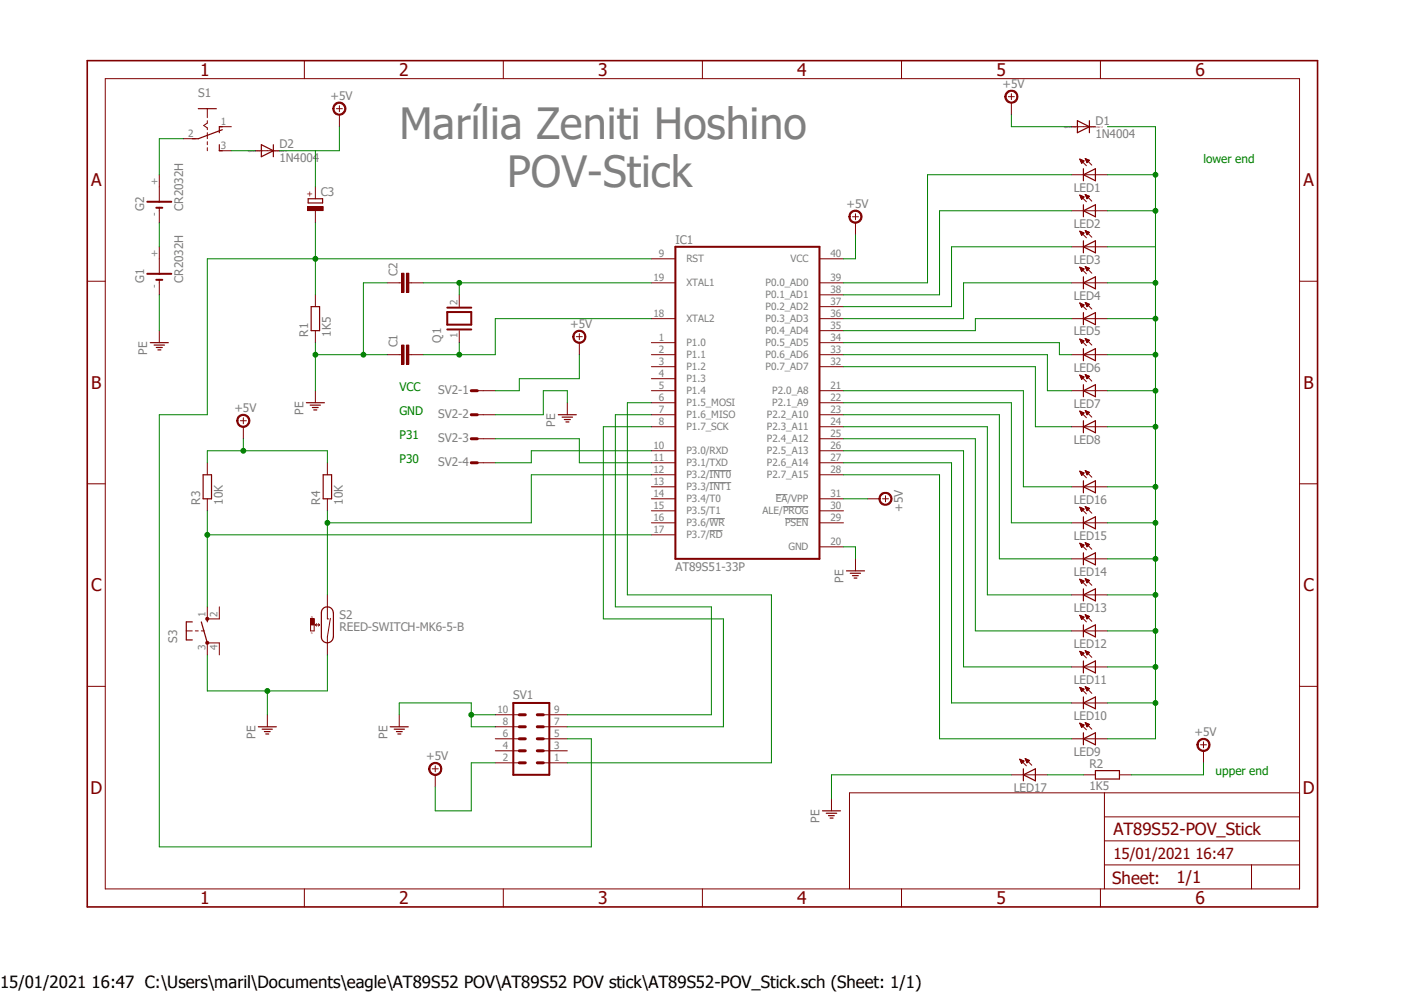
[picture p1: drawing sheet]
<svg xmlns="http://www.w3.org/2000/svg" width="297mm" height="210mm" viewBox="0 0 297 210" stroke-linecap="round" stroke-linejoin="round" font-family="sans-serif">
<path d="M17.9 12.5l261.2 179.9M279.1 12.5l-261.2 179.9" fill="none" stroke="#fff" stroke-width=".21"/>
<path d="M150.1 99.5h4.6M150.1 109.7h3.2M150.1 102.1h4.6M150.1 112.2h2.8M164.1 104.6h2.5M165.7 107.1h5.3M166.1 109.7h4.9" fill="none" stroke="#808080" stroke-width=".21"/>
<g fill="none" stroke="#800000" stroke-width=".21">
<path d="M22.3 16.6h252.6v171.4h-252.6zM64.4 12.8v3.8M106.5 12.8v3.8M148.6 12.8v3.8M190.7 12.8v3.8M232.8 12.8v3.8M226.7 37h7.6M228.4 33.7l1.4 1.4M228.4 33.7l.9 .3M228.4 33.7l.4 .8 .5-.5M228.5 33.7h.1M228.5 33.9h.4"/>
<path d="M228.5 33.8h.2M228.6 34h.6M228.6 34h.7M228.6 34.1h.6M228.7 34.2h.5M228.7 34.3h.4M228.8 34.4h.2M228.8 34.5h.1M229.6 33.5l1.4 1.4M229.6 33.5l.9 .4-.5 .5zM229.6 33.6h.1M229.7 33.7h.3"/>
<path d="M229.7 33.8h.5M229.7 33.9h.7M229.8 34h.6M229.8 34.1h.5M229.8 34h.5M229.9 34.2h.3M229.9 34.3h.2M230 34.4h.1M18.5 59.5h3.8M137.8 59.8h5.1M137.8 54.7h5.1M173.4 59.8h5"/>
<path d="M173.4 54.7h5M226.7 59.8h7.6M226.7 44.6h7.6M226.7 52.2h7.6M228.4 41.3l1.4 1.4M228.4 41.3l.9 .4M228.4 41.3l.4 .9 .5-.5M228.4 48.9l1.4 1.4M228.4 48.9l.9 .4-.5 .5M228.4 48.9l.4 .9M228.4 56.5l1.4 1.4M228.4 56.5h.1"/>
<path d="M228.4 56.5l.9 .4-.5 .5zM228.5 41.3h.1M228.5 49h.1M228.5 56.6h.2M228.5 41.4h.3M228.5 49.1h.4M228.5 56.7h.4M228.6 41.5h.4M228.6 49.1h.5M228.6 56.8h.5M228.6 41.7h.7M228.6 41.6h.6"/>
<path d="M228.6 49.2h.6M228.6 56.9h.7M228.6 41.8h.6M228.6 49.3h.7M228.6 56.9h.6M228.7 41.9h.4M228.7 49.4h.5M228.7 57.1h.5M228.7 42h.3M228.7 49.6h.3M228.7 49.5h.4M228.7 57.1h.4"/>
<path d="M228.8 42h.1M228.8 49.7h.1M228.8 57.2h.2M228.8 42.1h.1M228.8 57.3h.1M229.6 41.1l1.4 1.4M229.6 41.1l.9 .4-.5 .5zM229.6 41.1h.1M229.6 48.8l1.4 1.4M229.6 48.8l.9 .3M229.6 48.8l.4 .9 .5-.6M229.6 56.4l1.4 1.4"/>
<path d="M229.6 56.4l.9 .4M229.6 56.4l.4 .9 .5-.5M229.6 41.2h.2M229.6 48.8h.1M229.6 56.4h.1M229.7 41.3h.3M229.7 49h.4M229.7 48.9h.2M229.7 56.5h.2M229.7 41.4h.5M229.7 49.1h.6M229.7 56.6h.4"/>
<path d="M229.7 41.5h.7M229.7 49.1h.8M229.7 56.8h.8M229.7 56.7h.6M229.8 41.6h.6M229.8 49.2h.6M229.8 56.9h.6M229.8 41.7h.5M229.8 49.3h.5M229.8 56.9h.5M229.9 41.8h.3M229.9 49.4h.3"/>
<path d="M229.9 57.1h.3M229.9 42h.1M229.9 41.9h.2M229.9 49.5h.2M229.9 57.1h.2M230 49.6h.1M230 57.2h.1M274.9 59.5h3.8M84.5 75h.5M86.5 75h.5M97.2 62.4v2.5M97.2 69.9v2.6"/>
<path d="M137.8 67.4h5.1M137.8 72.5h5.1M137.8 75h5.1M137.8 77.6h5.1M173.4 62.4h5M173.4 64.9h5M173.4 67.4h5M173.4 69.9h5M173.4 72.5h5M173.4 75h5M173.4 77.6h5M226.7 67.4h7.6"/>
<path d="M226.7 75h7.6M228.4 64.1l1.4 1.4M228.4 64.1l.9 .4-.5 .5zM228.4 71.7l1.4 1.4M228.4 71.7l.9 .4-.5 .5M228.4 71.7l.4 .9M228.4 79.3l1.4 1.4M228.4 79.3l.9 .4-.5 .5M228.4 79.3l.4 .9M228.5 64.1h.1M228.5 71.8h.1M228.5 79.4h.1"/>
<path d="M228.5 64.3h.2M228.5 71.9h.3M228.5 79.5h.4M228.6 64.4h.6M228.6 64.3h.3M228.6 72h.4M228.6 79.6h.5M228.6 64.5h.7M228.6 72.1h.6M228.6 79.7h.7M228.6 64.6h.6M228.6 72.2h.6"/>
<path d="M228.6 72.1h.7M228.6 79.8h.7M228.7 64.7h.5M228.7 72.3h.4M228.7 79.9h.5M228.7 72.4h.3M228.7 64.8h.4M228.7 80h.4M228.8 64.9h.2M228.8 72.5h.1M228.8 64.9h.1M228.8 72.6h.1"/>
<path d="M229.6 64l1.4 1.4M229.6 64l.9 .3-.5 .6M229.6 64l.4 .9M229.6 71.6l1.4 1.4M229.6 71.6l.9 .4M229.6 71.6l.4 .9M229.6 71.6h.1M229.6 79.2l1.4 1.4M229.6 79.2l.9 .4-.5 .5M229.6 79.2l.4 .9M229.6 64.1h.2M229.6 71.7h.2"/>
<path d="M229.6 79.2h.1M229.7 64.1h.3M229.7 71.8h.3M229.7 79.4h.4M229.7 79.3h.2M229.7 64.3h.5M229.7 71.9h.6M229.7 79.5h.6M229.7 64.3h.7M229.7 72h.8M229.7 79.6h.8M229.8 64.4h.6"/>
<path d="M229.8 72.1h.6M229.8 79.7h.6M229.8 64.6h.5M229.8 64.5h.5M229.8 72.1h.5M229.8 79.8h.5M229.9 64.7h.3M229.9 72.2h.3M229.9 79.9h.3M229.9 64.8h.2M229.9 72.3h.2M229.9 80h.2"/>
<path d="M230 64.9h.1M230 72.4h.1M230.5 72l-.5 .5M137.8 82.6h5.1M137.8 85.2h5.1M137.8 87.7h5.1M137.8 90.3h5.1M137.8 95.3h5.1M137.8 97.9h5.1M137.8 80.1h5.1M173.4 82.6h5M173.4 85.2h5"/>
<path d="M173.4 87.7h5M173.4 90.3h5M173.4 92.8h5M173.4 95.3h5M173.4 97.9h5M226.7 82.6h7.6M226.7 90.3h7.6M228.4 87l1.4 1.3M228.4 87l.9 .3M228.4 87l.4 .8 .5-.5M228.4 99.7l1.4 1.3M228.4 99.7l.9 .3"/>
<path d="M228.4 99.7l.4 .8 .5-.5M228.5 87.1h.2M228.5 87h.1M228.5 99.7h.1M228.5 87.2h.4M228.5 99.9h.4M228.5 99.8h.2M228.6 87.2h.5M228.6 99.9h.6M228.6 87.3h.7M228.6 87.4h.6M228.7 87.5h.5"/>
<path d="M228.7 87.6h.4M228.8 87.7h.2M228.8 80.1h.2M228.8 80.1h.1M228.8 80.2h.1M228.8 87.8h.1M229.6 86.8l1.4 1.4M229.6 86.8l.9 .4-.5 .5M229.6 86.8l.4 .9M229.6 99.5l1.4 1.4M229.6 99.5l.9 .4-.5 .5M229.6 99.5l.4 .9"/>
<path d="M229.6 86.9h.1M229.6 99.6h.1M229.7 87h.3M229.7 99.7h.3M229.7 87.1h.4M229.7 99.8h.5M229.7 87.2h.6M229.7 99.9h.7M229.8 87.3h.5M229.8 87.2h.6M229.8 99.9h.6M229.8 87.4h.5"/>
<path d="M229.9 87.5h.3M229.9 87.6h.2M230 87.7h.1M230 80.1h.1M18.5 102.3h3.8M137.8 105.5h5.1M137.8 108h5.1M137.8 110.6h5.1M137.8 100.4h5.1M137.8 103h5.1M137.8 113.1h5.1M173.4 105.5h5"/>
<path d="M173.4 108h5M173.4 110.6h5M173.4 100.4h5M173.4 115.7h5M226.7 110.6h7.6M226.7 103h7.6M226.7 118.2h7.6M228.4 114.9l1.4 1.4M228.4 114.9l.9 .4-.5 .5M228.4 114.9l.4 .9M228.4 107.3l1.4 1.4M228.4 107.3l.9 .4"/>
<path d="M228.4 107.3l.4 .9 .5-.5M228.5 115h.1M228.5 107.3h.1M228.5 115.1h.4M228.5 107.4h.3M228.6 115.1h.5M228.6 107.5h.4M228.6 115.2h.6M228.6 107.7h.7M228.6 107.6h.6M228.6 100h.7M228.6 115.3h.7"/>
<path d="M228.6 107.8h.6M228.6 100.1h.6M228.7 115.4h.5M228.7 107.9h.4M228.7 100.2h.5M228.7 115.6h.3M228.7 115.5h.4M228.7 107.9h.3M228.7 100.3h.4M228.8 108h.1M228.8 100.4h.2M228.8 115.7h.1"/>
<path d="M228.8 115.8h.1M228.8 108.1h.1M228.8 100.5h.1M229.6 114.8l1.4 1.4M229.6 114.8l.9 .3M229.6 114.8l.4 .9 .5-.6M229.6 107.1l1.4 1.4M229.6 107.1l.9 .4-.5 .5zM229.6 107.1h.1M229.6 114.8h.1M229.6 107.2h.2M229.7 115h.4"/>
<path d="M229.7 114.9h.2M229.7 107.3h.3M229.7 115.1h.6M229.7 107.4h.5M229.7 115.1h.8M229.7 107.5h.7M229.8 115.2h.6M229.8 107.6h.6M229.8 115.3h.5M229.8 107.7h.5M229.8 100.1h.5M229.8 100h.5"/>
<path d="M229.9 115.4h.3M229.9 107.8h.3M229.9 100.2h.3M229.9 115.5h.2M229.9 107.9h.1M229.9 107.9h.2M229.9 100.3h.2M230 100.4h.1M230 115.6h.1M274.9 102.3h3.8M226.7 133.4h7.6M226.7 125.8h7.6"/>
<path d="M228.4 137.8l1.4 1.3M228.4 137.8l.9 .3-.5 .5M228.4 137.8l.4 .8M228.4 130.1l1.4 1.4M228.4 130.1l.9 .4M228.4 130.1l.4 .9M228.4 122.5l1.4 1.4M228.4 122.5h.1M228.4 122.5l.9 .4M228.4 122.5l.4 .9 .5-.5M228.5 137.8h.1M228.5 130.2h.1"/>
<path d="M228.5 122.6h.2M228.5 137.9h.3M228.5 130.3h.2M228.5 122.7h.4M228.6 138h.4M228.6 130.4h.6M228.6 130.3h.3M228.6 122.8h.5M228.6 138h.6M228.6 130.5h.7M228.6 122.9h.7M228.6 138.3h.6"/>
<path d="M228.6 138.1h.7M228.6 130.6h.6M228.6 123h.6M228.7 138.3h.4M228.7 130.7h.5M228.7 123.1h.5M228.7 138.4h.3M228.7 130.8h.4M228.7 123.1h.4M228.8 138.5h.1M228.8 130.9h.2M228.8 123.2h.2"/>
<path d="M228.8 138.6h.1M228.8 131h.1M228.8 123.3h.1M229.3 130.5l-.5 .5M229.6 137.6l1.4 1.4M229.6 137.6l.9 .4M229.6 137.6l.4 .9 .5-.5M229.6 137.6h.1M229.6 130l1.4 1.4M229.6 130l.9 .4-.5 .5zM229.6 122.4l1.4 1.4M229.6 122.4l.9 .4"/>
<path d="M229.6 122.4l.4 .9 .5-.5M229.6 137.7h.2M229.6 130.1h.2M229.6 122.4h.1M229.7 137.8h.3M229.7 130.2h.3M229.7 122.5h.2M229.7 137.9h.6M229.7 130.3h.5M229.7 122.6h.4M229.7 138h.8M229.7 130.3h.7"/>
<path d="M229.7 122.8h.8M229.7 122.7h.6M229.8 138h.6M229.8 130.4h.6M229.8 122.9h.6M229.8 138.1h.5M229.8 130.6h.5M229.8 130.5h.5M229.8 123h.5M229.9 138.3h.3M229.9 130.7h.3M229.9 123.1h.3"/>
<path d="M229.9 138.3h.2M229.9 130.8h.2M229.9 123.1h.2M230 138.4h.1M230 130.9h.1M230 123.2h.1M18.5 145.2h3.8M226.7 156.3h7.6M226.7 148.7h7.6M226.7 141.1h7.6M228.4 153l1.4 1.3M228.4 153l.9 .3"/>
<path d="M228.4 153l.4 .8 .5-.5M228.4 145.4l1.4 1.4M228.4 145.4l.9 .4-.5 .5zM228.5 153.1h.2M228.5 153h.1M228.5 145.5h.1M228.5 153.2h.4M228.5 145.5h.4M228.6 153.2h.5M228.6 145.6h.5M228.6 153.3h.7M228.6 145.7h.7"/>
<path d="M228.6 153.4h.6M228.6 145.8h.7M228.7 153.5h.5M228.7 145.9h.5M228.7 153.6h.4M228.7 146h.3M228.7 146h.4M228.8 153.7h.2M228.8 146.1h.1M228.8 153.8h.1M228.8 146.2h.1M229.6 152.8l1.4 1.4"/>
<path d="M229.6 152.8l.9 .4-.5 .5M229.6 152.8l.4 .9M229.6 145.2l1.4 1.4M229.6 145.2l.9 .4M229.6 145.2l.4 .9 .5-.5M229.6 152.9h.1M229.6 145.2h.1M229.7 153h.2M229.7 145.5h.4M229.7 145.3h.2M229.7 153.1h.4M229.7 145.5h.6"/>
<path d="M229.7 153.2h.6M229.7 145.6h.8M229.8 153.3h.5M229.8 153.2h.7M229.8 145.7h.6M229.8 153.4h.5M229.8 145.8h.5M229.9 153.5h.3M229.9 145.9h.3M229.9 153.6h.2M229.9 146h.2M230 153.7h.1"/>
<path d="M230 146h.1M274.9 145.2h3.8M214 163.9h7.6M215.7 160.6l1.4 1.4M215.7 160.6l.9 .4-.5 .5zM215.8 160.6h.1M215.8 160.7h.3M215.9 160.8h.4M215.9 161h.7M215.9 160.9h.6M215.9 161.1h.6M216 161.2h.5"/>
<path d="M216 161.2h.4M216.1 161.3h.2M216.1 161.4h.1M216.9 160.4l1.4 1.4M216.9 160.4l.9 .4-.5 .5M216.9 160.4l.4 .9M216.9 160.5h.2M217 160.6h.3M217 160.7h.5M217 160.8h.7M217.1 160.9h.6M217.1 161h.5"/>
<path d="M217.2 161.1h.4M217.2 161.2h.2M217.2 161.2h.3M217.3 161.3h.1M233.6 167.7v20.3M233.6 177.8h41.3M233.6 172.8h41.3M274.9 167.7h-95.2v20.3M64.4 188v3.8M106.5 188v3.8M148.6 188v3.8M190.7 188v3.8"/>
<path d="M232.8 188v3.8M233.6 182.9h41.3M264.8 182.9v5.1"/>
</g>
<path d="M18.5 12.8h260.2v179h-260.2z" fill="none" stroke="#800000" stroke-width=".34"/>
<path d="M142.9 52.2h30.5v66h-30.5zM94.6 66h5.1v2.7h-5.1zM94.6 65.1h5.1M94.6 69.7h5.1" fill="none" stroke="#800000" stroke-width=".42"/>
<g fill="none" stroke="#800000" stroke-width=".25">
<path d="M229.2 35.7v2.5M229.2 37l2.5-1.3v2.5zM229.2 44.6l2.5-1.3v2.5zM229.2 43.3v2.5M229.2 50.9v2.6M229.2 58.5v2.6M229.2 52.2l2.5-1.3v2.6zM229.2 59.8l2.5-1.3v2.6zM229.2 66.1v2.6M229.2 73.7v2.6M229.2 67.4l2.5-1.3v2.6zM229.2 75l2.5-1.3v2.6z"/>
<path d="M229.2 81.4v2.5M229.2 89v2.5M229.2 82.6l2.5-1.2v2.5zM229.2 90.3l2.5-1.3v2.5zM229.2 101.7v2.5M229.2 109.3v2.5M229.2 116.9v2.6M229.2 103l2.5-1.3v2.5zM229.2 110.6l2.5-1.3v2.5zM229.2 118.2l2.5-1.3v2.6zM229.2 124.5v2.6M229.2 132.2v2.5"/>
<path d="M229.2 139.8v2.5M229.2 125.8l2.5-1.3v2.6zM229.2 133.4l2.5-1.2v2.5zM229.2 147.4v2.5M229.2 155v2.5M229.2 141.1l2.5-1.3v2.5zM229.2 148.7l2.5-1.3v2.5zM229.2 156.3l2.5-1.3v2.5zM216.5 163.9l2.5-1.3v2.5zM216.5 162.6v2.5"/>
</g>
<path d="M86 73h.5v4h-.5z" fill-rule="evenodd" fill="#800000"/>
<path d="M86 73h.5v4h-.5z" fill="none" stroke="#800000" stroke-width=".21"/>
<path d="M85 73h.5v4h-.5z" fill-rule="evenodd" fill="#800000"/>
<path d="M84.5 59.8h.5M86.5 59.8h.5M81.9 75h2.6M85 73h.5v4h-.5zM87 75h2.5" fill="none" stroke="#800000" stroke-width=".21"/>
<path d="M86 57.8h.5v4h-.5z" fill-rule="evenodd" fill="#800000"/>
<path d="M86 57.8h.5v4h-.5z" fill="none" stroke="#800000" stroke-width=".21"/>
<path d="M85 57.8h.5v4h-.5z" fill-rule="evenodd" fill="#800000"/>
<path d="M81.9 59.8h2.6M85 57.8h.5v4h-.5zM87 59.8h2.5" fill="none" stroke="#800000" stroke-width=".21"/>
<path d="M65.2 42h3v.9h-3z" fill="none" stroke="#800000" stroke-width=".25"/>
<path d="M65.1 43.7h3.3v.8h-3.3z" fill-rule="evenodd" fill="#800000"/>
<g fill="none" stroke="#800000" stroke-width=".21">
<path d="M33.7 37v5.7M38.8 29.3h2.5M43.9 23v1.9M43.9 25.5v.5l-.8 .5 .8 .6v.3M43.9 28.1v1.2M43.9 30v.6M43.9 31.2v.7M46.4 26.8h2.5M46.4 31.9h2.5M54 31.9h5.1M66.7 39.5v2.5M226.7 26.8h5"/>
<path d="M33.7 43.9v3.2M33.7 52.2v5.7M33.7 59.2v3.2M65.1 43.7h3.3v.8h-3.3zM66.7 44.6v2.5M180.3 45.8h1.3M181 45.2v1.3M33.7 69.9v2.6M66.7 62.4v2.5M66.7 69.9v2.6M66.7 82.6v2.6M181 118.2v2.5"/>
<path d="M229.2 163.9h2.5M236.8 163.9h2.6"/>
</g>
<g fill="none" stroke="#800000" stroke-width=".25">
<path d="M42 23h3.8M46.4 30.6v1.3h.6M47 27.4l-5 1.9h-1.3M47 26.8h-.6v1.3M55.3 30.6l2.5 1.3-2.5 1.2zM57.8 30.6v2.5M227.9 25.5l2.6 1.3-2.6 1.3zM230.5 25.5v2.6M31.8 72.5h3.8M32.6 73h2.2M33.1 73.5h1.2M33.4 74h.6"/>
<path d="M65.8 64.9h1.8v5h-1.8zM64.8 85.2h3.8M65.6 85.7h2.2M66.1 86.2h1.2M66.4 86.7h.6M179.1 120.7h3.8M179.9 121.2h2.1M180.3 121.8h1.3M180.7 122.3h.6M231.7 163h5.1v1.8h-5.1z"/>
</g>
<path d="M31.2 57.9h5M31.2 42.7h5M33.1 59.2h1.2M33.1 43.9h1.2" fill="none" stroke="#800000" stroke-width=".42"/>
<path d="M179.9 44.9a1.41 1.41 0 0 1 2.2 .1 1.41 1.41 0 0 1-.7 2.1 1.41 1.41 0 0 1-1.8-1.3h.2a1.14 1.14 0 0 1 1.5-1 1.14 1.14 0 0 1 .6 1.7 1.14 1.14 0 0 1-1.8 .1l-.3-.8h-.2z" fill-rule="evenodd" fill="#800000"/>
<path d="M214 19.8v1.3M213.3 20.4h1.3M179.9 44.9a1.41 1.41 0 0 1 2.2 .1 1.41 1.41 0 0 1-.7 2.1 1.41 1.41 0 0 1-1.8-1.3h.2a1.14 1.14 0 0 1 1.5-1 1.14 1.14 0 0 1 .6 1.7 1.14 1.14 0 0 1-1.8 .1l-.3-.8h-.2zM181 47.1v2.6" fill="none" stroke="#800000" stroke-width=".21"/>
<path d="M212.9 19.6a1.39 1.39 0 0 1 2.2 .1 1.39 1.39 0 0 1-.8 2.1 1.39 1.39 0 0 1-1.7-1.4h.2a1.15 1.15 0 0 1 1.6-1.1 1.15 1.15 0 0 1 .4 1.9 1.15 1.15 0 0 1-1.9-.4l-.1-.4h-.2z" fill-rule="evenodd" fill="#800000"/>
<path d="M212.9 19.6a1.39 1.39 0 0 1 2.2 .1 1.39 1.39 0 0 1-.8 2.1 1.39 1.39 0 0 1-1.7-1.4h.2a1.15 1.15 0 0 1 1.6-1.1 1.15 1.15 0 0 1 .4 1.9 1.15 1.15 0 0 1-1.9-.4l-.1-.4h-.2zM71.2 23h1.2M71.8 22.4v1.2M214 21.7v2.6" fill="none" stroke="#800000" stroke-width=".21"/>
<path d="M70.7 22.1a1.4 1.4 0 0 1 2.2 .1 1.4 1.4 0 0 1-.7 2.1 1.4 1.4 0 0 1-1.8-1.3h.3a1.15 1.15 0 0 1 1.6-1 1.15 1.15 0 0 1 .2 1.9 1.15 1.15 0 0 1-1.8-.5v-.4h-.3z" fill-rule="evenodd" fill="#800000"/>
<path d="M70.7 22.1a1.4 1.4 0 0 1 2.2 .1 1.4 1.4 0 0 1-.7 2.1 1.4 1.4 0 0 1-1.8-1.3h.3a1.15 1.15 0 0 1 1.6-1 1.15 1.15 0 0 1 .2 1.9 1.15 1.15 0 0 1-1.8-.5v-.4h-.3zM71.8 24.3v2.5M186.7 105.5h1.3M187.3 104.9v1.2" fill="none" stroke="#800000" stroke-width=".21"/>
<path d="M186.2 104.6a1.4 1.4 0 0 1 2.3 .1 1.4 1.4 0 0 1-.7 2.1 1.4 1.4 0 0 1-1.9-1.3h.3a1.15 1.15 0 0 1 1.6-1 1.15 1.15 0 0 1 .3 1.9 1.15 1.15 0 0 1-1.9-.5v-.4h-.3z" fill-rule="evenodd" fill="#800000"/>
<path d="M183.5 105.5h2.6M186.2 104.6a1.4 1.4 0 0 1 2.3 .1 1.4 1.4 0 0 1-.7 2.1 1.4 1.4 0 0 1-1.9-1.3h.3a1.15 1.15 0 0 1 1.6-1 1.15 1.15 0 0 1 .3 1.9 1.15 1.15 0 0 1-1.9-.5v-.4h-.3zM65.7 130.9h.8v2.5h-.8zM66.7 132.2h.9M66.7 132.2l.3 .2M67 131.9l-.3 .3M67.4 131.9l.2 .3M67.6 132.2l-.2 .2M69.3 128.4v2.5h.2M69.9 130.8l-.6 3.9v1.3M175.9 169v2.5" fill="none" stroke="#800000" stroke-width=".21"/>
<path d="M68.2 128.9a1.29 1.29 0 0 1 1.4-.5 1.29 1.29 0 0 1 .9 1.2v5.1a1.27 1.27 0 0 1-1.2 1.3 1.27 1.27 0 0 1-1.3-1.3v-5.1zM174 171.5h3.8M174.8 172h2.2M175.3 172.5h1.2M175.6 173h.6" fill="none" stroke="#800000" stroke-width=".25"/>
<path d="M65.7 130.9h.8v1.3h-.8z" fill-rule="evenodd" fill="#800000"/>
<path d="M39.4 133.4h1.3M41.3 133.4h.7M42.6 133.4h.6M43.9 130.9h2.5M43.9 136h2.5M65.7 130.9h.8v1.3h-.8zM69.3 125.8v2.6M69.3 136v2.5" fill="none" stroke="#800000" stroke-width=".21"/>
<path d="M40.7 131.5h-1.3v3.8h1.3M42.6 131.5l1.3 4.5M43.9 130.9v.6" fill="none" stroke="#800000" stroke-width=".25"/>
<path d="M43.6 135.7h.5l.1 .3-.1 .2h-.5z" fill-rule="evenodd" fill="#800000"/>
<path d="M43.6 135.7h.5l.1 .3-.1 .2h-.5z" fill="none" stroke="#800000" stroke-width=".21"/>
<path d="M43.6 130.6h.5l.1 .3-.1 .2-.2 .1-.3-.1z" fill-rule="evenodd" fill="#800000"/>
<path d="M43.9 97.9v2.5M50.8 89h1.3M51.5 88.3v1.3M69.3 97.9v2.5M43.9 105.5v2.5M69.3 105.5v2.5M43.6 130.6h.5l.1 .3-.1 .2-.2 .1-.3-.1zM43.9 128.4v2.5M43.9 136v2.5M46.4 128.4v2.5M46.4 136v2.5M56.6 151.2v2.5" fill="none" stroke="#800000" stroke-width=".21"/>
<path d="M43 100.4h1.7v5.1h-1.7zM68.4 100.4h1.7v5.1h-1.7zM54.7 153.7h3.8M55.5 154.2h2.1M55.9 154.7h1.2M56.2 155.2h.7" fill="none" stroke="#800000" stroke-width=".25"/>
<path d="M50.4 88.1a1.4 1.4 0 0 1 2.2 .1 1.4 1.4 0 0 1-.7 2.1 1.4 1.4 0 0 1-1.8-1.3h.2a1.15 1.15 0 0 1 1.7-1 1.15 1.15 0 0 1 .2 1.9 1.15 1.15 0 0 1-1.8-.5l-.1-.4h-.2z" fill-rule="evenodd" fill="#800000"/>
<path d="M50.4 88.1a1.4 1.4 0 0 1 2.2 .1 1.4 1.4 0 0 1-.7 2.1 1.4 1.4 0 0 1-1.8-1.3h.2a1.15 1.15 0 0 1 1.7-1 1.15 1.15 0 0 1 .2 1.9 1.15 1.15 0 0 1-1.8-.5l-.1-.4h-.2zM51.5 90.3v2.5M254 157.5h1.2M254.6 156.9v1.3" fill="none" stroke="#800000" stroke-width=".21"/>
<path d="M253.5 156.6a1.4 1.4 0 0 1 2.3 .2 1.4 1.4 0 0 1-.8 2.1 1.4 1.4 0 0 1-1.8-1.4h.2a1.13 1.13 0 0 1 1.6-1 1.13 1.13 0 0 1 .4 1.8 1.13 1.13 0 0 1-1.9-.4l-.1-.4h-.2z" fill-rule="evenodd" fill="#800000"/>
<g fill="none" stroke="#800000" stroke-width=".21">
<path d="M84.5 151.2v2.5M104.8 158.8h5.1M104.8 156.3h5.1M104.8 153.7h5.1M104.8 151.2h5.1M114.9 158.8h5.1M114.9 156.3h5.1M114.9 153.7h5.1M114.9 151.2h5.1M253.5 156.6a1.4 1.4 0 0 1 2.3 .2 1.4 1.4 0 0 1-.8 2.1 1.4 1.4 0 0 1-1.8-1.4h.2a1.13 1.13 0 0 1 1.6-1 1.13 1.13 0 0 1 .4 1.8 1.13 1.13 0 0 1-1.9-.4l-.1-.4h-.2zM254.6 158.8v2.5M91.4 162.6h1.3"/>
<path d="M92.1 162v1.2M104.8 161.3h5.1M114.9 161.3h5.1"/>
</g>
<path d="M108.6 148.7h7.6v15.2h-7.6z" fill="none" stroke="#800000" stroke-width=".42"/>
<path d="M109.9 151.2h1.2M109.9 153.7h1.2M109.9 156.3h1.2M109.9 158.8h1.2M113.7 151.2h1.2M113.7 153.7h1.2M113.7 156.3h1.2M113.7 158.8h1.2M109.9 161.3h1.2M113.7 161.3h1.2" fill="none" stroke="#800000" stroke-width=".64"/>
<path d="M82.5 153.7h3.9M83.4 154.2h2.2M83.9 154.7h1.2M84.2 155.2h.6" fill="none" stroke="#800000" stroke-width=".25"/>
<path d="M91 161.7a1.4 1.4 0 0 1 2.3 .2 1.4 1.4 0 0 1-.8 2.1 1.4 1.4 0 0 1-1.8-1.4h.2a1.15 1.15 0 0 1 1.6-1.1 1.15 1.15 0 0 1 .4 1.9 1.15 1.15 0 0 1-1.9-.4l-.1-.4h-.2z" fill-rule="evenodd" fill="#800000"/>
<path d="M121.9 71.2h1.3M122.6 70.6v1.2M101 82.6h3.8M101 87.7h3.8M101 92.8h3.8M101 97.9h3.8M91 161.7a1.4 1.4 0 0 1 2.3 .2 1.4 1.4 0 0 1-.8 2.1 1.4 1.4 0 0 1-1.8-1.4h.2a1.15 1.15 0 0 1 1.6-1.1 1.15 1.15 0 0 1 .4 1.9 1.15 1.15 0 0 1-1.9-.4l-.1-.4h-.2zM92.1 163.9v2.5" fill="none" stroke="#800000" stroke-width=".21"/>
<path d="M99.7 82.6h1.3M99.7 87.7h1.3M99.7 92.8h1.3M99.7 97.9h1.3" fill="none" stroke="#800000" stroke-width=".64"/>
<path d="M121.5 70.3a1.4 1.4 0 0 1 2.2 .2 1.4 1.4 0 0 1-.8 2.1 1.4 1.4 0 0 1-1.7-1.4h.2a1.15 1.15 0 0 1 1.6-1.1 1.15 1.15 0 0 1 .4 1.9 1.15 1.15 0 0 1-1.9-.4l-.1-.4h-.2z" fill-rule="evenodd" fill="#800000"/>
<path d="M121.5 70.3a1.4 1.4 0 0 1 2.2 .2 1.4 1.4 0 0 1-.8 2.1 1.4 1.4 0 0 1-1.7-1.4h.2a1.15 1.15 0 0 1 1.6-1.1 1.15 1.15 0 0 1 .4 1.9 1.15 1.15 0 0 1-1.9-.4l-.1-.4h-.2zM122.6 72.5v2.5M120 85.2v2.5" fill="none" stroke="#800000" stroke-width=".21"/>
<path d="M118.1 87.7h3.8M118.9 88.2h2.2M119.4 88.7h1.2M119.7 89.2h.7" fill="none" stroke="#800000" stroke-width=".25"/>
<g fill="none" stroke="#008000" stroke-width=".21">
<path d="M226.7 37h-30.5v22.8h-17.8M89.5 59.8h48.3M97.2 59.8v2.6M226.7 59.8h-22.9v7.6h-25.4M226.7 44.6h-27.9v17.8h-20.4M226.7 52.2h-25.4v12.7h-22.9M178.4 72.5h45.7v2.5h2.6M178.4 75h43.2v7.6h5.1M178.4 77.6h40.6v12.7h7.7M226.7 67.4h-20.4v2.5h-27.9M178.4 97.9h22.9v50.8h25.4M178.4 95.3h25.4v45.8h22.9"/>
<path d="M178.4 92.8h27.9v40.6h20.4M178.4 82.6h38.1v20.4h10.2M178.4 90.3h30.5v35.5h17.8M178.4 85.2h35.6v25.4h12.7M178.4 87.7h33v30.5h15.3M178.4 100.4h20.4v55.9h27.9"/>
</g>
<circle cx="97.2" cy="59.8" r=".51" fill="#008000"/>
<g fill="none" stroke="#008000" stroke-width=".21">
<path d="M97.2 72.5v2.5M137.8 67.4h-33v7.6h-15.3"/>
<circle cx="97.2" cy="59.8" r=".51"/>
</g>
<circle cx="97.2" cy="75" r=".51" fill="#008000"/>
<g fill="none" stroke="#008000" stroke-width=".21">
<path d="M38.8 29.3h-5.1v7.7M48.9 31.9h5.1M33.7 47.1v5.1M81.9 59.8h-5v15.2M33.7 62.4v7.5M66.7 72.5v10.1M66.7 75h15.2"/>
<circle cx="97.2" cy="75" r=".51"/>
</g>
<circle cx="76.9" cy="75" r=".51" fill="#008000"/>
<circle cx="76.9" cy="75" r=".51" fill="none" stroke="#008000" stroke-width=".21"/>
<circle cx="66.7" cy="75" r=".51" fill="#008000"/>
<g fill="none" stroke="#008000" stroke-width=".21">
<path d="M178.4 115.7h2.6v2.5M43.9 138.5v7.6h25.4v-7.6M56.6 146.1v5.1M214 163.9h-38.1v5.1"/>
<circle cx="66.7" cy="75" r=".51"/>
</g>
<circle cx="56.6" cy="146.1" r=".51" fill="#008000"/>
<g fill="none" stroke="#008000" stroke-width=".21">
<path d="M84.5 151.2v-2.5h15.2v5h5.1M99.7 151.2h5.1"/>
<circle cx="56.6" cy="146.1" r=".51"/>
</g>
<circle cx="99.7" cy="151.2" r=".51" fill="#008000"/>
<g fill="none" stroke="#008000" stroke-width=".21">
<path d="M66.7 31.9v7.6M71.8 26.8v5.1h-12.7M214 24.3v2.5h12.7M181 49.7v5h-2.6M43.9 97.9v-2.6h25.4v2.6M51.5 92.8v2.5M120 85.2v-2.6h-5.1v5.1h-10.1M178.4 105.5h5.1"/>
<circle cx="99.7" cy="151.2" r=".51"/>
</g>
<circle cx="51.5" cy="95.3" r=".51" fill="#008000"/>
<g fill="none" stroke="#008000" stroke-width=".21">
<path d="M234.3 26.8h10.1v129.5h-10.1M234.3 37h10.1M234.3 59.8h10.1M234.3 52.2h10.1M234.3 44.6h10.1M122.6 75v5.1h-12.7v2.5h-5.1M234.3 75h10.1M234.3 67.4h10.1M234.3 82.6h10.1M234.3 90.3h10.1M234.3 118.2h10.1M234.3 110.6h10.1"/>
<path d="M234.3 103h10.1M234.3 133.4h10.1M234.3 125.8h10.1M234.3 148.7h10.1M234.3 141.1h10.1M104.8 161.3h-5.1v10.2h-7.6v-5.1M254.6 161.3v2.6h-15.2"/>
<circle cx="51.5" cy="95.3" r=".51"/>
</g>
<circle cx="244.4" cy="37" r=".51" fill="#008000"/>
<circle cx="244.4" cy="37" r=".51" fill="none" stroke="#008000" stroke-width=".21"/>
<circle cx="244.4" cy="44.6" r=".51" fill="#008000"/>
<circle cx="244.4" cy="44.6" r=".51" fill="none" stroke="#008000" stroke-width=".21"/>
<circle cx="244.4" cy="59.8" r=".51" fill="#008000"/>
<circle cx="244.4" cy="59.8" r=".51" fill="none" stroke="#008000" stroke-width=".21"/>
<circle cx="244.4" cy="67.4" r=".51" fill="#008000"/>
<circle cx="244.4" cy="67.4" r=".51" fill="none" stroke="#008000" stroke-width=".21"/>
<circle cx="244.4" cy="75" r=".51" fill="#008000"/>
<circle cx="244.4" cy="75" r=".51" fill="none" stroke="#008000" stroke-width=".21"/>
<circle cx="244.4" cy="82.6" r=".51" fill="#008000"/>
<circle cx="244.4" cy="82.6" r=".51" fill="none" stroke="#008000" stroke-width=".21"/>
<circle cx="244.4" cy="90.3" r=".51" fill="#008000"/>
<circle cx="244.4" cy="90.3" r=".51" fill="none" stroke="#008000" stroke-width=".21"/>
<circle cx="244.4" cy="103" r=".51" fill="#008000"/>
<circle cx="244.4" cy="103" r=".51" fill="none" stroke="#008000" stroke-width=".21"/>
<circle cx="244.4" cy="110.6" r=".51" fill="#008000"/>
<circle cx="244.4" cy="110.6" r=".51" fill="none" stroke="#008000" stroke-width=".21"/>
<circle cx="244.4" cy="118.2" r=".51" fill="#008000"/>
<circle cx="244.4" cy="118.2" r=".51" fill="none" stroke="#008000" stroke-width=".21"/>
<circle cx="244.4" cy="125.8" r=".51" fill="#008000"/>
<circle cx="244.4" cy="125.8" r=".51" fill="none" stroke="#008000" stroke-width=".21"/>
<circle cx="244.4" cy="133.4" r=".51" fill="#008000"/>
<circle cx="244.4" cy="133.4" r=".51" fill="none" stroke="#008000" stroke-width=".21"/>
<circle cx="244.4" cy="141.1" r=".51" fill="#008000"/>
<circle cx="244.4" cy="141.1" r=".51" fill="none" stroke="#008000" stroke-width=".21"/>
<circle cx="244.4" cy="148.7" r=".51" fill="#008000"/>
<g fill="none" stroke="#008000" stroke-width=".21">
<path d="M43.9 108v20.4M43.9 113.1h93.9M221.6 163.9h7.6"/>
<circle cx="244.4" cy="148.7" r=".51"/>
</g>
<circle cx="43.9" cy="113.1" r=".51" fill="#008000"/>
<g fill="none" stroke="#008000" stroke-width=".21">
<path d="M69.3 108v17.8M137.8 100.4h-25.4v10.2h-43.1"/>
<circle cx="43.9" cy="113.1" r=".51"/>
</g>
<circle cx="69.3" cy="110.6" r=".51" fill="#008000"/>
<g fill="none" stroke="#008000" stroke-width=".21">
<path d="M43.9 54.7v33h-10.2v91.4h91.4v-22.8h-5.1M66.7 47.1v15.3M66.7 54.7h71.1M137.8 85.2h-5.1v40.6h30.5v35.5h-43.2M137.8 87.7h-7.6v40.7h20.3v22.8h-30.5M137.8 90.3h-10.2v40.6h25.4v22.8h-33"/>
<circle cx="69.3" cy="110.6" r=".51"/>
</g>
<circle cx="66.7" cy="54.7" r=".51" fill="#008000"/>
<g fill="none" stroke="#008000" stroke-width=".21">
<path d="M43.9 54.7h22.8M104.8 92.8h17.8v5.1h15.2M137.8 95.3h-25.4v2.6h-7.6"/>
<circle cx="66.7" cy="54.7" r=".51"/>
</g>
<g font-size="9.1" fill="#808080">
<text x="84.5" y="29.3">Marília Zeniti Hoshino</text>
<text x="107.3" y="39.5">POV-Stick</text>
</g>
<g font-size="3.7" fill="#800000">
<text x="42.3" y="16">1</text>
<text x="84.5" y="16">2</text>
<text x="126.6" y="16">3</text>
<text x="168.7" y="16">4</text>
<text x="210.8" y="16">5</text>
<text x="252.9" y="16">6</text>
<text x="19.3" y="39.4">A</text>
<text x="275.7" y="39.4">A</text>
<text x="19.3" y="82.2">B</text>
<text x="275.8" y="82.2">B</text>
<text x="19.3" y="125.1">C</text>
<text x="275.7" y="125.1">C</text>
<text x="19.1" y="167.9">D</text>
<text x="275.6" y="167.9">D</text>
<text x="42.3" y="191.2">1</text>
<text x="84.5" y="191.2">2</text>
<text x="126.6" y="191.2">3</text>
<text x="168.7" y="191.2">4</text>
<text x="210.8" y="191.2">5</text>
<text x="252.9" y="191.2">6</text>
</g>
<g font-size="3.6" fill="#800000">
<text x="235.5" y="176.6">AT89S52-POV_Stick</text>
<text x="235.3" y="186.9">Sheet:</text>
<text x="248.9" y="186.7">1/1</text>
</g>
<text font-size="3.6" x="0" y="208.9">15/01/2021 16:47 C:\Users\maril\Documents\eagle\AT89S52 POV\AT89S52 POV stick\AT89S52-POV_Stick.sch (Sheet: 1/1)</text>
<text font-size="3.2" fill="#800000" x="235.5" y="181.7">15/01/2021 16:47</text>
<g font-size="2.5" fill="#808080">
<text x="42" y="20.4">S1</text>
<text x="69.9" y="21.1">+5V</text>
<text x="212.1" y="18.5">+5V</text>
<text x="231.7" y="29.1">1N4004</text>
<text x="231.7" y="26.3">D1</text>
<text x="59.1" y="34.2">1N4004</text>
<text x="59.1" y="31.4">D2</text>
<text x="67.9" y="41.5">C3</text>
<text x="227.2" y="40.5">LED1</text>
<text x="30.5" y="44.6" transform="rotate(-90 30.5 44.6)">G2</text>
<text x="38.8" y="44.6" transform="rotate(-90 38.8 44.6)">CR2032H</text>
<text x="179.1" y="43.9">+5V</text>
<text x="142.9" y="51.6">IC1</text>
<text x="227.2" y="48.1">LED2</text>
<text x="30.5" y="59.8" transform="rotate(-90 30.5 59.8)">G1</text>
<text x="38.8" y="59.8" transform="rotate(-90 38.8 59.8)">CR2032H</text>
<text x="84.1" y="58.3" transform="rotate(-90 84.1 58.3)">C2</text>
<text x="227.2" y="55.8">LED3</text>
<text x="227.2" y="63.4">LED4</text>
<text x="65.2" y="71.2" transform="rotate(-90 65.2 71.2)">R1</text>
<text x="70" y="71.2" transform="rotate(-90 70 71.2)">1K5</text>
<text x="120.7" y="69.3">+5V</text>
<text x="227.2" y="71">LED5</text>
<text x="31.2" y="75" transform="rotate(-90 31.2 75)">PE</text>
<text x="84.1" y="73.5" transform="rotate(-90 84.1 73.5)">C1</text>
<text x="93.3" y="72.5" transform="rotate(-90 93.3 72.5)">Q1</text>
<text x="92.7" y="83.4">SV2-1</text>
<text x="227.2" y="78.6">LED6</text>
<text x="49.6" y="87.1">+5V</text>
<text x="64.2" y="87.7" transform="rotate(-90 64.2 87.7)">PE</text>
<text x="92.7" y="88.5">SV2-2</text>
<text x="227.2" y="86.2">LED7</text>
<text x="92.7" y="93.6">SV2-3</text>
<text x="117.5" y="90.3" transform="rotate(-90 117.5 90.3)">PE</text>
<text x="227.2" y="93.8">LED8</text>
<text x="92.7" y="98.6">SV2-4</text>
<text x="42.3" y="106.8" transform="rotate(-90 42.3 106.8)">R3</text>
<text x="47.2" y="106.8" transform="rotate(-90 47.2 106.8)">10K</text>
<text x="67.7" y="106.8" transform="rotate(-90 67.7 106.8)">R4</text>
<text x="72.6" y="106.8" transform="rotate(-90 72.6 106.8)">10K</text>
<text x="227.2" y="106.5">LED16</text>
<text x="191" y="108.2" transform="rotate(-90 191 108.2)">+5V</text>
<text x="227.2" y="114.1">LED15</text>
<text x="142.9" y="120.7">AT89S51-33P</text>
<text x="178.4" y="123.3" transform="rotate(-90 178.4 123.3)">PE</text>
<text x="227.2" y="121.8">LED14</text>
<text x="71.8" y="130.9">S2</text>
<text x="227.2" y="129.4">LED13</text>
<text x="37.5" y="136" transform="rotate(-90 37.5 136)">S3</text>
<text x="71.8" y="133.4">REED-SWITCH-MK6-5-B</text>
<text x="227.2" y="137">LED12</text>
<text x="108.6" y="147.9">SV1</text>
<text x="227.2" y="144.6">LED11</text>
<text x="227.2" y="152.2">LED10</text>
<text x="252.7" y="155.6">+5V</text>
<text x="54" y="156.3" transform="rotate(-90 54 156.3)">PE</text>
<text x="82" y="156.3" transform="rotate(-90 82 156.3)">PE</text>
<text x="90.2" y="160.7">+5V</text>
<text x="227.2" y="159.8">LED9</text>
<text x="214.5" y="167.4">LED17</text>
<text x="230.5" y="167.2">1K5</text>
<text x="230.5" y="162.4">R2</text>
<text x="173.4" y="174" transform="rotate(-90 173.4 174)">PE</text>
</g>
<g font-size="2.5" fill="#008000">
<text x="254.6" y="34.4">lower end</text>
<text x="84.5" y="82.6">VCC</text>
<text x="84.5" y="87.7">GND</text>
<text x="84.5" y="92.8">P31</text>
<text x="84.5" y="97.9">P30</text>
<text x="257.1" y="163.9">upper end</text>
</g>
<g font-size="2.1" fill="#808080">
<text x="39.8" y="29">2</text>
<text x="46.7" y="26.5">1</text>
<text x="46.7" y="31.5">3</text>
<text x="33.4" y="39.1" transform="rotate(-90 33.4 39.1)">+</text>
<text x="33.4" y="45.7" transform="rotate(-90 33.4 45.7)">-</text>
<text x="33.4" y="54.4" transform="rotate(-90 33.4 54.4)">+</text>
<text x="138.3" y="59.4">19</text>
<text x="139.4" y="54.4">9</text>
<text x="145.2" y="55.5">RST</text>
<text x="167.2" y="55.5">VCC</text>
<text x="175.7" y="59.4">39</text>
<text x="175.7" y="54.4">40</text>
<text x="33.4" y="60.9" transform="rotate(-90 33.4 60.9)">-</text>
<text x="96.8" y="64.5" transform="rotate(-90 96.8 64.5)">2</text>
<text x="145.2" y="60.6">XTAL1</text>
<text x="161.9" y="60.6">P0.0_AD0</text>
<text x="161.9" y="63.1">P0.1_AD1</text>
<text x="161.9" y="65.7">P0.2_AD2</text>
<text x="175.7" y="62">38</text>
<text x="175.7" y="64.5">37</text>
<text x="96.8" y="71.5" transform="rotate(-90 96.8 71.5)">1</text>
<text x="138.3" y="67.1">18</text>
<text x="145.2" y="68.2">XTAL2</text>
<text x="161.9" y="68.2">P0.3_AD3</text>
<text x="161.9" y="70.7">P0.4_AD4</text>
<text x="175.7" y="67.1">36</text>
<text x="175.7" y="69.6">35</text>
<text x="139.4" y="72.1">1</text>
<text x="139.4" y="74.7">2</text>
<text x="139.4" y="77.2">3</text>
<text x="145.2" y="73.2">P1.0</text>
<text x="145.2" y="75.8">P1.1</text>
<text x="161.9" y="73.2">P0.5_AD5</text>
<text x="161.9" y="75.8">P0.6_AD6</text>
<text x="175.7" y="72.1">34</text>
<text x="175.7" y="74.7">33</text>
<text x="175.7" y="77.2">32</text>
<text x="139.4" y="79.8">4</text>
<text x="139.4" y="82.3">5</text>
<text x="145.2" y="78.3">P1.2</text>
<text x="145.2" y="80.9">P1.3</text>
<text x="145.2" y="83.4">P1.4</text>
<text x="161.9" y="78.3">P0.7_AD7</text>
<text x="163.4" y="83.4">P2.0_A8</text>
<text x="175.7" y="82.3">21</text>
<text x="139.4" y="84.8">6</text>
<text x="139.4" y="87.4">7</text>
<text x="139.4" y="89.9">8</text>
<text x="145.2" y="85.9">P1.5_MOSI</text>
<text x="145.2" y="88.5">P1.6_MISO</text>
<text x="162.2" y="88.5">P2.2_A10</text>
<text x="163.4" y="85.9">P2.1_A9</text>
<text x="175.7" y="84.8">22</text>
<text x="175.7" y="87.4">23</text>
<text x="175.7" y="89.9">24</text>
<text x="138.3" y="95">10</text>
<text x="145.2" y="91">P1.7_SCK</text>
<text x="162.2" y="91">P2.3_A11</text>
<text x="162.2" y="93.6">P2.4_A12</text>
<text x="175.7" y="92.5">25</text>
<text x="175.7" y="95">26</text>
<text x="138.3" y="97.5">11</text>
<text x="138.3" y="100.1">12</text>
<text x="145.2" y="96.1">P3.0/RXD</text>
<text x="145.2" y="98.6">P3.1/TXD</text>
<text x="145.2" y="101.2">P3.2/INT0</text>
<text x="162.2" y="96.1">P2.5_A13</text>
<text x="162.2" y="98.6">P2.6_A14</text>
<text x="162.2" y="101.2">P2.7_A15</text>
<text x="175.7" y="97.5">27</text>
<text x="175.7" y="100.1">28</text>
<text x="138.3" y="102.6">13</text>
<text x="138.3" y="105.2">14</text>
<text x="138.3" y="107.7">15</text>
<text x="145.2" y="103.7">P3.3/INT1</text>
<text x="145.2" y="106.3">P3.4/T0</text>
<text x="164.1" y="106.3">EA/VPP</text>
<text x="175.7" y="105.2">31</text>
<text x="175.7" y="107.7">30</text>
<text x="138.3" y="110.2">16</text>
<text x="138.3" y="112.8">17</text>
<text x="145.2" y="108.8">P3.5/T1</text>
<text x="145.2" y="111.3">P3.6/WR</text>
<text x="145.2" y="113.9">P3.7/RD</text>
<text x="161.3" y="108.8">ALE/PROG</text>
<text x="166.1" y="111.3">PSEN</text>
<text x="175.7" y="110.2">29</text>
<text x="166.8" y="116.4">GND</text>
<text x="175.7" y="115.3">20</text>
<text x="43.5" y="130.5" transform="rotate(-90 43.5 130.5)">1</text>
<text x="46" y="130.5" transform="rotate(-90 46 130.5)">2</text>
<text x="43.5" y="137.5" transform="rotate(-90 43.5 137.5)">3</text>
<text x="46" y="137.5" transform="rotate(-90 46 137.5)">4</text>
<text x="105.2" y="150.8">10</text>
<text x="106.4" y="155.9">6</text>
<text x="106.4" y="153.4">8</text>
<text x="117.3" y="155.9">5</text>
<text x="117.3" y="153.4">7</text>
<text x="117.3" y="150.8">9</text>
<text x="106.4" y="161">2</text>
<text x="106.4" y="158.5">4</text>
<text x="117.3" y="161">1</text>
<text x="117.3" y="158.5">3</text>
</g>
<text font-size="1.8" fill="#800000" x="66.1" y="41.6" transform="rotate(-90 66.1 41.6)">+</text>
<g font-size=".6" fill="#800080">
<text x="225.1" y="27">SpiceOrder 1</text>
<text x="230.2" y="27">SpiceOrder 2</text>
<text x="52.5" y="32.1">SpiceOrder 1</text>
<text x="57.5" y="32.1">SpiceOrder 2</text>
</g>
<g font-size=".6" fill="#800000">
<text x="65.8" y="130.6">N</text>
<text x="65.8" y="134.1">S</text>
</g>
</svg>
